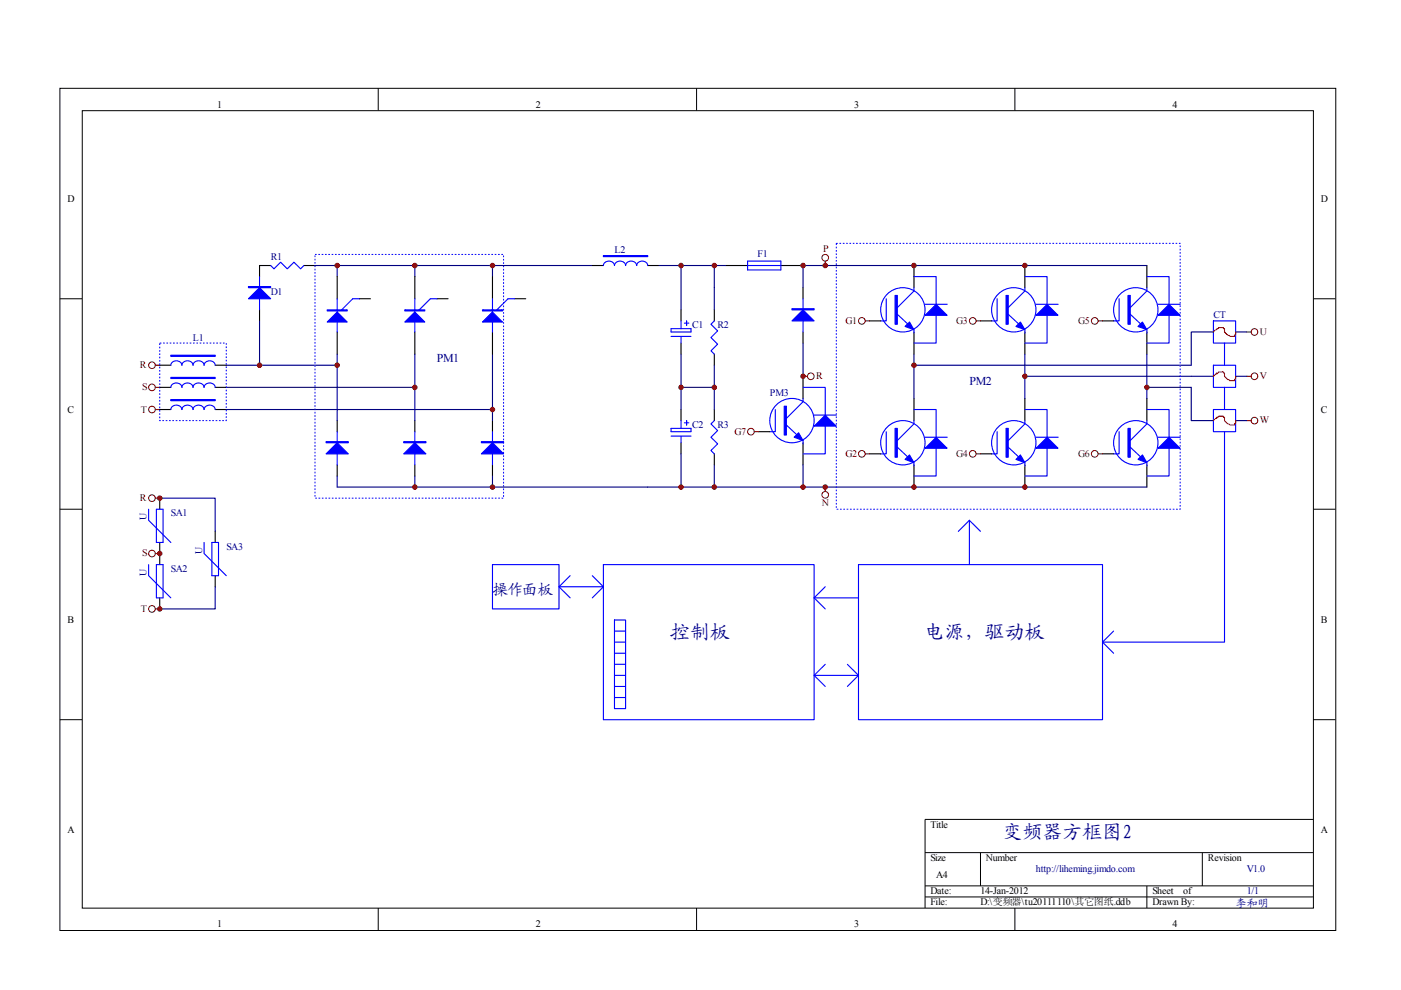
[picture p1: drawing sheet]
<svg xmlns="http://www.w3.org/2000/svg" width="297mm" height="210mm" viewBox="0 0 297 210" stroke-linecap="round" stroke-linejoin="round" font-family="sans-serif">
<g fill="none" stroke="#000" stroke-width=".21">
<path d="M12.7 18.7h270.5v178.6h-270.5zM80.2 18.7v4.7M147.7 18.7v4.7M215.2 18.7v4.7M17.4 23.5h261.1v169h-261.1zM12.7 63.3h4.7M278.4 63.3h4.7M12.7 108h4.7M278.4 108h4.7M12.7 152.6h4.7M278.4 152.6h4.7M278.4 173.7h-82.3v18.8"/>
<path d="M80.2 192.5v4.7M147.7 192.5v4.7M196.1 180.8h82.3M196.1 187.8h82.3M196.1 190.2h82.3M207.9 180.8v7M215.2 192.5v4.7M243.2 187.8v4.7M254.9 180.8v7"/>
</g>
<g fill="none" stroke="#000" stroke-width=".23">
<path d="M57.4 56.3h-2.4v2.3M64.4 56.3h2.4M71.5 58.6v4.7M88 58.6v4.7M104.4 58.6v4.7M125.6 56.3h2.3M137.3 56.3h2.4M153.8 56.3h4.7M165.6 56.3h4.7M193.8 56.3v4.7M217.3 56.3v4.7M243.2 56.3v4.7"/>
<path d="M33.9 77.4h2.3M45.6 77.4h2.4M55 65.7v2.3M71.5 70.4v4.7M76.2 63.3h2.3M88 70.4v4.7M92.7 63.3h2.3M104.4 70.4v4.7M109.1 63.3h2.4M144.4 65.7v2.3M144.4 72.7v2.4M151.4 65.7v2.3"/>
<path d="M151.4 75.1v2.3M170.3 61v2.3M170.3 70.4v2.3M170.3 79.8v4.7M184.4 68h2.3M193.8 70.4v4.7M207.9 68h2.3M217.3 70.4v4.7M233.8 68h2.3M243.2 70.4v4.7M33.9 82.1h2.3M33.9 86.8h2.3"/>
<path d="M45.6 82.1h2.4M45.6 86.8h2.4M71.5 89.2v2.3M71.5 98.6v2.3M88 89.2v2.3M88 98.6v2.3M104.4 89.2v2.3M104.4 98.6v2.3M144.4 86.8v2.4M144.4 93.9v2.3M151.4 86.8v2.4M151.4 96.2v2.4"/>
<path d="M160.9 91.5h2.3M170.3 93.9v4.7M184.4 96.2h2.3M193.8 84.5v4.7M193.8 98.6v4.7M207.9 96.2h2.3M217.3 84.5v4.7M217.3 98.6v4.7M233.8 96.2h2.3M243.2 84.5v4.7M243.2 98.6v4.7M33.9 105.6v2.4"/>
<path d="M33.9 115v4.7M45.6 112.7v2.3M33.9 126.8v2.3M45.6 122.1v2.3"/>
</g>
<g fill="none" stroke="#00f" stroke-width=".23">
<path d="M55 58.6v7.1M57.4 56.3l.7 .7 1.4-1.4 1.4 1.4 1.4-1.4 1.4 1.4 .7-.7M127.9 56.3a1.21 1.21 0 0 1 1.2-.9 1.21 1.21 0 0 1 1.2 .9 1.21 1.21 0 0 1 1.2-.9 1.21 1.21 0 0 1 1.1 .9 1.2 1.2 0 0 1 1.2-.9 1.2 1.2 0 0 1 1.2 .9 1.21 1.21 0 0 1 1.2-.9 1.21 1.21 0 0 1 1.1 .9M158.5 55.4h7.1v1.8h-7.1zM158.5 56.3h7.1M193.8 58.6h4.7v14.1h-4.7M217.3 58.6h4.7v14.1h-4.7M243.2 58.6h4.7v14.1h-4.7M36.2 77.4a1.21 1.21 0 0 1 1.2-.9 1.21 1.21 0 0 1 1.2 .9 1.21 1.21 0 0 1 1.1-.9 1.21 1.21 0 0 1 1.2 .9 1.2 1.2 0 0 1 1.2-.9 1.2 1.2 0 0 1 1.2 .9 1.21 1.21 0 0 1 1.1-.9 1.21 1.21 0 0 1 1.2 .9M71.5 63.3v7.1M76.2 63.3h-1.4l-2.4 2.4M88 63.3v7.1"/>
<path d="M92.7 63.3h-1.5l-2.3 2.4M104.4 63.3v7.1M109.1 63.3h-1.4l-2.3 2.4M142.3 69.7h4.2v.7h-4.2zM142.3 71.3h4.2M144.4 68v1.7M144.4 71.3v1.4M145.1 68.5h.9M145.6 68v1M151.4 68l-.7 .7 1.5 1.5-1.5 1.4 1.5 1.4-1.5 1.4 .7 .7M170.3 63.3v7.1M187.9 63.3v4.7h-1.2"/>
<path d="M190.2 66.6l3.6 3.3v.7M193.8 61v.7l-3.6 3.5M196.1 64.5h4.7M211.4 63.3v4.7h-1.2M213.8 66.6l3.5 3.3v.7M217.3 61v.7l-3.5 3.5M219.6 64.5h4.7M237.3 63.3v4.7h-1.2M239.6 66.6l3.6 3.3v.7M243.2 61v.7l-3.6 3.5M245.5 64.5h4.7M257.3 68h4.7v4.7h-4.7z"/>
<path d="M257.3 77.4h4.7v4.7h-4.7zM259.6 72.7v4.7M36.2 82.1a1.21 1.21 0 0 1 1.2-.9 1.21 1.21 0 0 1 1.2 .9 1.21 1.21 0 0 1 1.1-.9 1.21 1.21 0 0 1 1.2 .9 1.2 1.2 0 0 1 1.2-.9 1.2 1.2 0 0 1 1.2 .9 1.21 1.21 0 0 1 1.2-.9 1.21 1.21 0 0 1 1.1 .9M36.2 86.8a1.21 1.21 0 0 1 1.2-.9 1.21 1.21 0 0 1 1.2 .9 1.21 1.21 0 0 1 1.1-.9 1.21 1.21 0 0 1 1.2 .9 1.2 1.2 0 0 1 1.2-.9 1.2 1.2 0 0 1 1.2 .9 1.21 1.21 0 0 1 1.1-.9 1.21 1.21 0 0 1 1.2 .9M71.5 91.5v7.1M88 91.5v7.1M104.4 91.5v7.1M142.3 90.8h4.2v.7h-4.2zM142.3 92.5h4.2M144.4 89.2v1.6M144.4 92.5v1.4M145.1 89.6h.9"/>
<path d="M145.6 89.2v.9M151.4 89.2l-.7 .7 1.5 1.4-1.5 1.4 1.5 1.4-1.5 1.4 .7 .7M164.4 86.8v4.7h-1.2M166.7 90.1l3.6 3.3v.7M170.3 84.5v.7l-3.6 3.5M170.3 82.1h4.7v14.1h-4.7M172.6 88h4.7M187.9 91.5v4.7h-1.2M190.2 94.8l3.6 3.3v.7M193.8 89.2v.7l-3.6 3.5M193.8 86.8h4.7v14.1h-4.7M196.1 92.7h4.7"/>
<path d="M211.4 91.5v4.7h-1.2M213.8 94.8l3.5 3.3v.7M217.3 89.2v.7l-3.5 3.5M217.3 86.8h4.7v14.1h-4.7M219.6 92.7h4.7M237.3 91.5v4.7h-1.2M239.6 94.8l3.6 3.3v.7M243.2 89.2v.7l-3.6 3.5M243.2 86.8h4.7v14.1h-4.7M245.5 92.7h4.7M257.3 86.8h4.7v4.7h-4.7zM259.6 91.5v44.7h-25.8"/>
<path d="M259.6 82.1v4.7M31.5 108v2.3l4.7 4.7M31.5 119.7v2.4l4.7 4.7M33.2 119.7h1.4v7.1h-1.4zM33.2 108h1.4v7h-1.4zM43.3 115v2.4l4.7 4.7M44.9 115h1.4v7.1h-1.4zM104.4 119.7h14.1v9.4h-14.1zM127.9 119.7h44.7v32.9h-44.7zM182 119.7h51.8v32.9h-51.8zM205.5 110.3v9.4M205.5 110.3l-2.3 2.4"/>
<path d="M205.5 110.3l2.4 2.4M118.5 124.4h9.4M120.9 122.1l-2.4 2.3 2.4 2.4M125.6 122.1l2.3 2.3-2.3 2.4M130.3 131.5h2.3v18.7h-2.3zM130.3 133.8h2.3M130.3 136.2h2.3M130.3 138.5h2.3M172.6 126.8h9.4M175 124.4l-2.4 2.4 2.4 2.3M236.1 133.8l-2.3 2.4 2.3 2.3M130.3 143.2h2.3"/>
<path d="M130.3 140.9h2.3M130.3 145.5h2.3M130.3 147.9h2.3M172.6 143.2h9.4M175 140.9l-2.4 2.3 2.4 2.3M179.7 140.9l2.3 2.3-2.3 2.3"/>
<circle cx="191.4" cy="65.7" r="4.7"/>
<circle cx="214.9" cy="65.7" r="4.7"/>
<circle cx="240.8" cy="65.7" r="4.7"/>
<circle cx="167.9" cy="89.2" r="4.7"/>
<circle cx="191.4" cy="93.9" r="4.7"/>
<circle cx="214.9" cy="93.9" r="4.7"/>
<circle cx="240.8" cy="93.9" r="4.7"/>
</g>
<g fill="#00f" stroke="#00f" stroke-width=".23">
<path d="M71.5 93.9l2.3 2.3h-4.7z"/>
<path d="M85.6 96.2l2.4-2.3 2.3 2.3z"/>
<path d="M102.1 96.2l2.3-2.3 2.4 2.3z"/>
<path d="M191.9 69.2l.9-.9 1 1.6z"/>
<path d="M215.4 69.2l.9-.9 1 1.6z"/>
<path d="M241.3 69.2l.9-.9 1 1.6z"/>
<path d="M191.9 97.4l.9-.9 1 1.6z"/>
<path d="M215.4 97.4l.9-.9 1 1.6z"/>
<path d="M241.3 97.4l.9-.9 1 1.6z"/>
<path d="M169.3 91.8l1 1.6-1.9-.7z"/>
<path d="M167.9 68l2.4-2.3 2.3 2.3z"/>
<path d="M102.3 68.3l2.1-2.1 2.1 2.1z"/>
<path d="M85.8 68.3l2.2-2.1 2.1 2.1z"/>
<path d="M69.4 68.3l2.1-2.1 2.1 2.1z"/>
<path d="M52.7 63.3l2.3-2.3 2.4 2.3z"/>
<path d="M69.1 93.6h4.7v.3h-4.7z" fill-rule="evenodd"/>
<path d="M85.6 93.6h4.7v.3h-4.7z" fill-rule="evenodd"/>
<path d="M102.1 93.6h4.7v.3h-4.7z" fill-rule="evenodd"/>
<path d="M189.8 62.6h.4v6.1h-.4z" fill-rule="evenodd"/>
<path d="M213.3 62.6h.5v6.1h-.5z" fill-rule="evenodd"/>
<path d="M239.2 62.6h.4v6.1h-.4z" fill-rule="evenodd"/>
<path d="M189.8 90.8h.4v6.1h-.4z" fill-rule="evenodd"/>
<path d="M213.3 90.8h.5v6.1h-.5z" fill-rule="evenodd"/>
<path d="M239.2 90.8h.4v6.1h-.4z" fill-rule="evenodd"/>
<path d="M166.3 86.1h.4v6.1h-.4z" fill-rule="evenodd"/>
<path d="M167.9 65.5h4.7v.2h-4.7z" fill-rule="evenodd"/>
<path d="M36.2 75.3h9.4v.3h-9.4z" fill-rule="evenodd"/>
<path d="M36.2 80h9.4v.3h-9.4z" fill-rule="evenodd"/>
<path d="M36.2 84.7h9.4v.3h-9.4z" fill-rule="evenodd"/>
<path d="M127.9 54.2h9.4v.2h-9.4z" fill-rule="evenodd"/>
<path d="M102.3 65.7h4.2v.2h-4.2z" fill-rule="evenodd"/>
<path d="M85.8 65.7h4.3v.2h-4.3z" fill-rule="evenodd"/>
<path d="M69.4 65.7h4.2v.2h-4.2z" fill-rule="evenodd"/>
<path d="M52.7 60.8h4.7v.2h-4.7z" fill-rule="evenodd"/>
</g>
<g fill="none" stroke="#800000" stroke-width=".21">
<circle cx="175" cy="54.7" r=".71"/>
<circle cx="32.2" cy="77.4" r=".71"/>
<circle cx="171.9" cy="79.8" r=".71"/>
<circle cx="182.7" cy="68" r=".71"/>
<circle cx="206.2" cy="68" r=".71"/>
<circle cx="232.1" cy="68" r=".71"/>
<circle cx="266" cy="79.8" r=".71"/>
<circle cx="266" cy="70.4" r=".7"/>
<circle cx="32.2" cy="82.1" r=".71"/>
<circle cx="32.2" cy="86.8" r=".71"/>
<circle cx="159.2" cy="91.5" r=".71"/>
<circle cx="182.7" cy="96.2" r=".71"/>
<circle cx="206.2" cy="96.2" r=".71"/>
<circle cx="232.1" cy="96.2" r=".71"/>
<circle cx="266" cy="89.2" r=".7"/>
<circle cx="32.2" cy="105.6" r=".71"/>
<circle cx="32.2" cy="117.4" r=".71"/>
<circle cx="175" cy="104.9" r=".71"/>
<circle cx="32.2" cy="129.1" r=".71"/>
</g>
<g fill="none" stroke="#800000" stroke-width=".23">
<path d="M175 55.4v.9M32.9 77.4h1M170.3 79.8h.9M183.4 68h1M206.9 68h1M232.8 68h1M264.3 79.8h1M264.3 70.4h1M32.9 82.1h1M32.9 86.8h1M159.9 91.5h1M183.4 96.2h1"/>
<path d="M206.9 96.2h1M232.8 96.2h1M264.3 89.2h1M32.9 105.6h1M32.9 117.4h1M175 103.3v.9M32.9 129.1h1"/>
</g>
<g fill="none" stroke="#000080" stroke-width=".23">
<path d="M66.8 56.3h58.8M71.5 56.3v2.3M88 56.3v2.3M104.4 56.3v2.3M139.7 56.3h14.1M144.4 56.3v9.4M151.4 56.3v9.4M243.2 56.3h-72.9v4.7M48 77.4h23.5M55 68v9.4M71.5 75.1v14.1M88 75.1v14.1"/>
<path d="M104.4 75.1v14.1M144.4 75.1v11.7M151.4 77.4v9.4M170.3 72.7v7.1M193.8 75.1v9.4M217.3 75.1v9.4M217.3 79.8h40M243.2 75.1v9.4M257.3 70.4h-4.7v7h-58.8M262 79.8h2.3M262 70.4h2.3M48 82.1h40"/>
<path d="M48 86.8h56.4M144.4 82.1h7M144.4 96.2v7.1M151.4 98.6v4.7M170.3 98.6v4.7M243.2 82.1h9.4v7.1h4.7M262 89.2h2.3M33.9 105.6h11.7v7.1M71.5 100.9v2.4h171.7M88 100.9v2.4M104.4 100.9v2.4M45.6 124.4v4.7h-11.7"/>
</g>
<g fill="#00f" stroke="#00f" stroke-width=".21">
<path d="M196.1 66.9l2.4-2.4 2.3 2.4z"/>
<path d="M219.6 66.9l2.4-2.4 2.3 2.4z"/>
<path d="M245.5 66.9l2.4-2.4 2.3 2.4z"/>
<path d="M196.1 95.1l2.4-2.4 2.3 2.4z"/>
<path d="M219.6 95.1l2.4-2.4 2.3 2.4z"/>
<path d="M247.9 92.7l2.3 2.4h-4.7z"/>
<path d="M172.6 90.4l2.4-2.4 2.3 2.4z"/>
</g>
<path d="M257.3 70.4l.4-.5h.3v-.2l.4-.2h1l.2 .4a1.22 1.22 0 0 0 1 1.2l.2 .2h.9v-.2l.3-.2v-.5M257.3 79.8l.4-.5h.3v-.2l.4-.3h1l.2 .5a1.24 1.24 0 0 0 1 1.2l.2 .2h.9l.3-.4v-.5M257.3 89.2l.4-.5h.3v-.2h.2l.2-.3h1l.2 .5a1.24 1.24 0 0 0 1 1.2l.2 .2h.9v-.2l.3-.3v-.4" fill="none" stroke="#f00" stroke-width=".23"/>
<path d="M66.8 53.9h40v51.7h-40v-51.7M177.3 51.6v56.4h72.9v-56.4h-72.9M33.9 72.7h14.1v16.5h-14.1v-16.5" fill="none" stroke="#00f" stroke-width=".21" stroke-dasharray=".4 .4 .4 .4 .4 .4 .4 .4" stroke-linecap="butt"/>
<g fill="#800000" stroke="#800000" stroke-width=".21">
<circle cx="193.8" cy="103.3" r=".47"/>
<circle cx="217.3" cy="103.3" r=".47"/>
<circle cx="193.8" cy="77.4" r=".47"/>
<circle cx="217.3" cy="79.8" r=".47"/>
<circle cx="243.2" cy="82.1" r=".47"/>
<circle cx="144.4" cy="82.1" r=".47"/>
<circle cx="151.4" cy="82.1" r=".47"/>
<circle cx="170.3" cy="79.8" r=".47"/>
<circle cx="144.4" cy="56.3" r=".47"/>
<circle cx="151.4" cy="56.3" r=".47"/>
<circle cx="170.3" cy="56.3" r=".47"/>
<circle cx="193.8" cy="56.3" r=".47"/>
<circle cx="217.3" cy="56.3" r=".47"/>
<circle cx="175" cy="56.3" r=".47"/>
<circle cx="175" cy="103.3" r=".47"/>
<circle cx="33.9" cy="105.6" r=".47"/>
<circle cx="33.9" cy="117.4" r=".47"/>
<circle cx="33.9" cy="129.1" r=".47"/>
<circle cx="170.3" cy="103.3" r=".47"/>
<circle cx="144.4" cy="103.3" r=".47"/>
<circle cx="151.4" cy="103.3" r=".47"/>
<circle cx="88" cy="103.3" r=".47"/>
<circle cx="104.4" cy="103.3" r=".47"/>
<circle cx="88" cy="56.3" r=".47"/>
<circle cx="71.5" cy="77.4" r=".47"/>
<circle cx="88" cy="82.1" r=".47"/>
<circle cx="104.4" cy="86.8" r=".47"/>
<circle cx="104.4" cy="56.3" r=".47"/>
<circle cx="71.5" cy="56.3" r=".47"/>
<circle cx="55" cy="77.4" r=".47"/>
</g>
<g font-size="4.2" fill="#000080">
<text x="142.1" y="135.6">控制板</text>
<text x="196.1" y="135.6">电源，驱动板</text>
<text x="212.6" y="177.8">变频器方框图2</text>
</g>
<text font-size="3.3" fill="#000080" x="104.4" y="126.3">操作面板</text>
<g font-size="2.5" fill="#000080">
<text x="92.6" y="76.8">PM1</text>
<text x="205.6" y="81.5">PM2</text>
</g>
<text font-size="2.3" fill="#000080" x="262" y="192.2">李和明</text>
<g font-size="2.1">
<text x="46.1" y="22.9">1</text>
<text x="113.6" y="22.9">2</text>
<text x="181.1" y="22.9">3</text>
<text x="248.6" y="22.9">4</text>
<text x="14.3" y="42.8">D</text>
<text x="280.1" y="42.8">D</text>
<text x="14.3" y="87.5">C</text>
<text x="280.1" y="87.5">C</text>
<text x="14.3" y="132.1">B</text>
<text x="280.1" y="132.1">B</text>
<text x="14.3" y="176.7">A</text>
<text x="197.3" y="175.5">Title</text>
<text x="280.1" y="176.7">A</text>
<text x="197.3" y="182.6">Size</text>
<text x="209" y="182.6">Number</text>
<text x="256.1" y="182.6">Revision</text>
<text x="197.3" y="189.6">Date:</text>
<text x="197.3" y="192">File:</text>
<text x="198.5" y="186.1">A4</text>
<text x="207.9" y="189.6">14-Jan-2012</text>
<text x="207.9" y="192">D:\变频器\tu20111110\其它图纸.ddb</text>
<text x="244.3" y="189.6">Sheet</text>
<text x="244.3" y="192">Drawn By:</text>
<text x="250.9" y="189.6">of</text>
<text x="46.1" y="196.6">1</text>
<text x="113.6" y="196.6">2</text>
<text x="181.1" y="196.6">3</text>
<text x="248.6" y="196.6">4</text>
</g>
<g font-size="2.1" fill="#000080">
<text x="130.3" y="53.6">L2</text>
<text x="57.4" y="55">R1</text>
<text x="160.6" y="54.5">F1</text>
<text x="57.4" y="62.5">D1</text>
<text x="146.7" y="69.6">C1</text>
<text x="152.1" y="69.6">R2</text>
<text x="257.3" y="67.5">CT</text>
<text x="40.9" y="72.4">L1</text>
<text x="163.2" y="83.9">PM3</text>
<text x="146.7" y="90.7">C2</text>
<text x="152.1" y="90.7">R3</text>
<text x="31.1" y="110.3" transform="rotate(-90 31.1 110.3)">U</text>
<text x="36.2" y="109.5">SA1</text>
<text x="42.8" y="117.4" transform="rotate(-90 42.8 117.4)">U</text>
<text x="48" y="116.6">SA3</text>
<text x="31.1" y="122.1" transform="rotate(-90 31.1 122.1)">U</text>
<text x="36.2" y="121.3">SA2</text>
<text x="219.6" y="184.9">http://liheming.jimdo.com</text>
<text x="264.3" y="184.9">V1.0</text>
<text x="264.3" y="189.6">1/1</text>
</g>
<g font-size="2.1" fill="#800000">
<text x="174.5" y="53.4">P</text>
<text x="179.2" y="68.7">G1</text>
<text x="202.7" y="68.7">G3</text>
<text x="228.6" y="68.7">G5</text>
<text x="267.1" y="71">U</text>
<text x="29.6" y="78.1">R</text>
<text x="30.1" y="82.7">S</text>
<text x="173.1" y="80.4">R</text>
<text x="267.1" y="80.4">V</text>
<text x="29.9" y="87.5">T</text>
<text x="267.1" y="89.8">W</text>
<text x="155.7" y="92.1">G7</text>
<text x="179.2" y="96.9">G2</text>
<text x="202.7" y="96.9">G4</text>
<text x="228.6" y="96.9">G6</text>
<text x="29.6" y="106.2">R</text>
<text x="174.2" y="107.4">N</text>
<text x="30.1" y="118">S</text>
<text x="29.9" y="129.7">T</text>
</g>
</svg>
